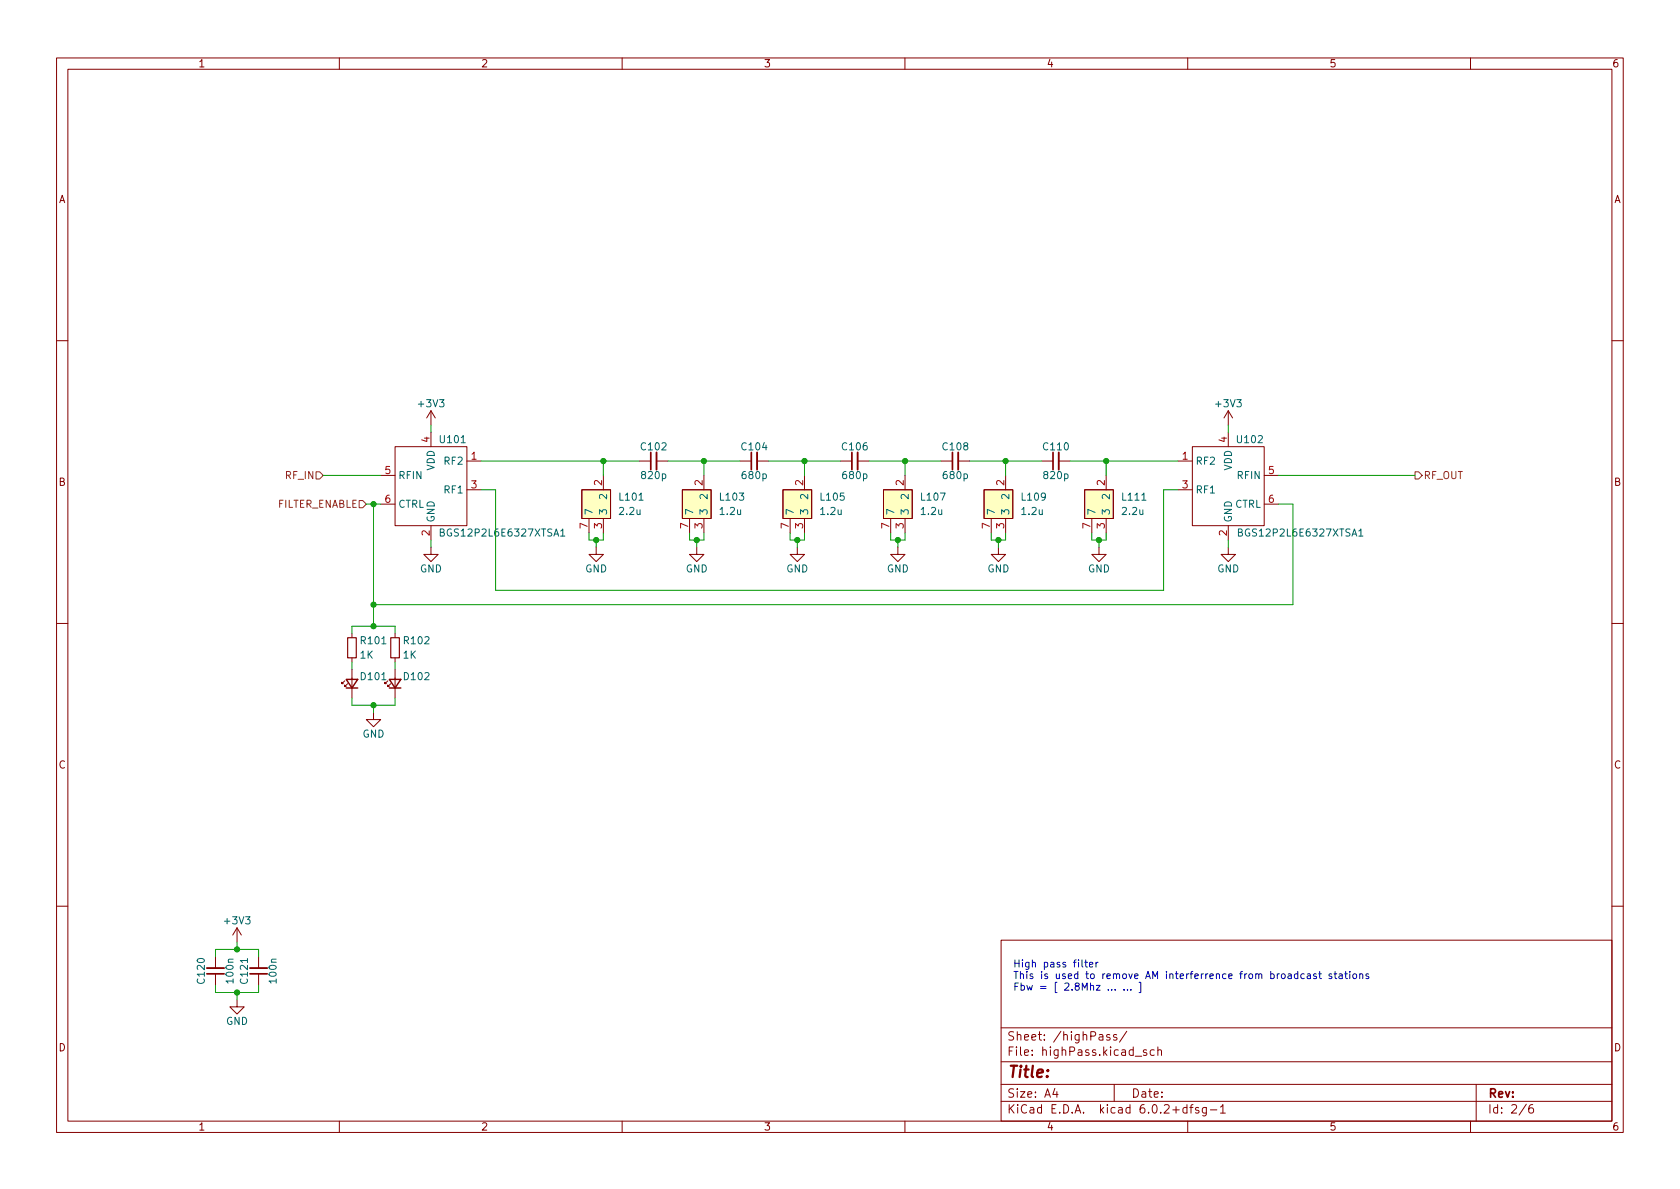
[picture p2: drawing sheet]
<svg xmlns="http://www.w3.org/2000/svg" width="297mm" height="210mm" viewBox="0 0 297 210" stroke-linecap="round" stroke-linejoin="round" font-family="sans-serif">
<g fill="none" stroke="#840000" stroke-width=".18">
<path d="M10 10.2h277v190.1h-277zM12 12.2h273v186.1h-273zM60 10.2v2M110 10.2v2M160 10.2v2M210 10.2v2M260 10.2v2M10 60.2h2M69.8 79h12.7v14h-12.7zM76.2 72.6l-.8 1.3M76.2 72.6v2.6M76.2 76.4v2.6"/>
<path d="M76.2 72.6l.8 1.3M210.8 79h12.7v14h-12.7zM217.2 72.6l-.8 1.3M217.2 72.6v2.6M217.2 76.4v2.6M217.2 72.6l.7 1.3M285 60.2h2M67.3 84.1h2.5M67.3 89.1h2.5M76.2 96.8v1.2h1.3l-1.3 1.3-1.3-1.3h1.3M76.2 93v2.5M82.5 81.5h2.6"/>
<path d="M82.5 86.6h2.6M102.9 86.6h5v5.1h-5zM104.1 91.7v2.5M105.4 96.8v1.2h1.3l-1.3 1.3-1.3-1.3h1.3M106.7 84.1v2.5M106.7 91.7v2.5M113 81.5h2.1M116.1 81.5h2M120.6 86.6h5.1v5.1h-5.1zM121.9 91.7v2.5M123.2 96.8v1.2h1.3l-1.3 1.3-1.3-1.3h1.3M124.5 84.1v2.5"/>
<path d="M124.5 91.7v2.5M130.8 81.5h2M133.9 81.5h2M138.4 86.6h5.1v5.1h-5.1zM139.7 91.7v2.5M141 96.8v1.2h1.2l-1.2 1.3-1.3-1.3h1.3M142.2 84.1v2.5M142.2 91.7v2.5M148.6 81.5h2M151.6 81.5h2.1M156.2 86.6h5.1v5.1h-5.1zM157.5 91.7v2.5"/>
<path d="M158.7 96.8v1.2h1.3l-1.3 1.3-1.2-1.3h1.2M160 84.1v2.5M160 91.7v2.5M166.4 81.5h2M169.4 81.5h2M174 86.6h5.1v5.1h-5.1zM175.3 91.7v2.5M176.5 96.8v1.2h1.3l-1.3 1.3-1.2-1.3h1.2M177.8 84.1v2.5M177.8 91.7v2.5M184.1 81.5h2.1M187.2 81.5h2"/>
<path d="M191.8 86.6h5v5.1h-5zM193 91.7v2.5M194.3 96.8v1.2h1.3l-1.3 1.3-1.3-1.3h1.3M195.6 84.1v2.5M195.6 91.7v2.5M208.3 81.5h2.5M208.3 86.6h2.5M217.2 96.8v1.2h1.2l-1.2 1.3-1.3-1.3h1.3M217.2 93v2.5M223.5 84.1h2.6M223.5 89.1h2.6M10 110.2h2"/>
<path d="M62.2 112v.8M62.2 116.3v.8M62.2 118.4v5M69.8 112v.8M69.8 116.3v.8M69.8 118.4v5M285 110.2h2M61 120.4l-.5 .5v-.3v.3h.2M61.5 120.9l-.5 .5v-.2v.2h.2M66 126v1.2h1.3l-1.3 1.3-1.2-1.3h1.2M68.6 120.4l-.5 .5v-.3v.3h.2M69.1 120.9l-.5 .5v-.2v.2h.2"/>
<path d="M10 160.2h2M38.1 169.2v2M38.1 172.2v2M41.9 176.8v1.2h1.3l-1.3 1.3-1.3-1.3h1.3M41.9 164.1l-.8 1.2M41.9 164.1v2.5M41.9 164.1l.8 1.2M45.7 169.2v2M45.7 172.2v2M177 166.3h108v32h-108zM285 160.2h2M60 198.3v2"/>
<path d="M110 198.3v2M160 198.3v2M177 194.8h108M177 191.8h108M177 187.8h108M177 181.8h108M186.5 192.5l-.4 1h1M186.9 193v1M196.2 183l-.3-.1-.3 .2 .1 .3 .5 .1v.4h-.6M197 191.8v3M197.4 183l-.3-.1-.2 .2v.3l.5 .1v.4h-.5M199.2 182.4l-1.3 1.9"/>
<path d="M200.7 186.8h1.2M202.7 185.7l-.3-.1-.3 .2 .1 .3 .5 .1v.4h-.6M204.1 185.7l-.5-.1-.2 .3v.4l.1 .3h.6M204.7 185.8l.2-.2 .4 .1 .1 .9M204.7 185.1v1.5M209.9 195.9l-.5-.1-.3 .3v.4l.2 .3h.6M209.9 195.3v1.5M210 198.3v2M210.4 195.8h.5M210.9 195.3l-.3 .2v1.3M211.9 195.9l-.3-.1-.2 .2v.3l.5 .1v.4h-.5M213.3 195.8v1.2l-.3 .3h-.4"/>
<path d="M213.3 195.9l-.4-.1-.3 .3v.4l.1 .3h.6M214 196.3h1.1M215.8 195.8l.4-.5v1.5M215.8 196.8h.8M260 198.3v2M261 191.8v6.5M269.9 195.3l-1.3 1.9M271 195.3a.6 .6 0 0 0-.7 .7v.5l.1 .3h.5l.2-.1 .1-.5-.2-.2-.4-.1-.3 .3"/>
</g>
<path d="M61.2 120.1h2l-1 1.6zM61.2 121.7h2M68.8 120.1h2.1l-1.1 1.6zM68.8 121.7h2.1" fill="none" stroke="#840000" stroke-width=".25"/>
<path d="M116.1 80v3.1M133.9 80v3.1M151.6 80v3.1M169.4 80v3.1M187.2 80v3.1M36.6 171.2h3M44.2 171.2h3" fill="none" stroke="#840000" stroke-width=".33"/>
<path d="M115.1 80v3.1M132.8 80v3.1M150.6 80v3.1M168.4 80v3.1M186.2 80v3.1M36.6 172.2h3M44.2 172.2h3" fill="none" stroke="#840000" stroke-width=".3"/>
<path d="M61.5 112.8h1.5v3.5h-1.5zM69.1 112.8h1.5v3.5h-1.5z" fill="none" stroke="#840000" stroke-width=".2"/>
<g fill="#ffffc2" stroke="#ffffc2" stroke-width=".18">
<path d="M138.4 86.6h5.1v5.1h-5.1z"/>
<path d="M174 86.6h5.1v5.1h-5.1z"/>
<path d="M120.6 86.6h5.1v5.1h-5.1z"/>
<path d="M102.9 86.6h5v5.1h-5z"/>
<path d="M191.8 86.6h5v5.1h-5z"/>
<path d="M156.2 86.6h5.1v5.1h-5.1z"/>
</g>
<path d="M77.9 94.1h.5l.1-.2v-.2l-.6-.2v1.3h.4l.2-.1 .1-.3-.3-.3M99.1 93.9l.4-.4v1.3M99.1 94.8h.8M219 94.1h.5l.1-.2v-.2l-.6-.2v1.3h.4l.2-.1 .1-.3-.3-.3M240.3 93.9l.3-.4v1.3M240.3 94.8h.7" fill="none" stroke="#006464" stroke-width=".18"/>
<path d="M55.9 83.4h.6l.6 .7-.6 .6h-.6zM63.5 88.5h.6l.7 .6-.7 .7h-.6zM250.2 83.4h.6l.7 .7-.7 .6h-.6z" fill="none" stroke="#725600" stroke-width=".18"/>
<g fill="none" stroke="#0000c2" stroke-width=".18">
<path d="M191.3 169.7v1.1l.2 .2M191.8 170.2h.5M192 169.7v1.1l.3 .2M192.6 170.6l.6-.1v-.3h-.4l-.2 .1 .1 .6h.5M193.8 170.2v.8M194.1 170.2l-.3 .2M197.2 175v.1M198.7 175v.1M199.3 175v.1M200 175v.1M201.4 173.7h.3v1.8h-.3M230.6 172.3l-.4-.1-.2 .2 .1 .6h.5"/>
<path d="M231.2 172.3h.4l.1 .8M231.7 172.5l-.4 .1-.2 .2 .2 .3 .4-.1M232.7 172.3l-.3-.1-.2 .2 .1 .2 .4 .1v.3h-.5M233.2 172.2h.4M233.3 171.8v1.1l.3 .2M235.4 172.3l-.3-.1-.1 .2v.2l.4 .1v.3h-.4M235.9 172.2h.5M236.1 171.8v1.1l.3 .2M236.8 172.3h.5v.8M237.3 172.5l-.4 .1-.2 .2 .2 .3 .4-.1M237.7 172.2h.5M237.9 171.8v1.1l.3 .2"/>
<path d="M238.7 171.8v.1M238.7 172.2v.9M239.3 172.3l.3-.1 .3 .2v.4l-.3 .3-.3-.1-.1-.2zM240.4 172.3l.2-.1 .3 .1 .1 .8M240.4 172.2v.9M242 172.3l-.3-.1-.2 .2 .1 .2 .4 .1v.3h-.5"/>
</g>
<g fill="none" stroke="#009600" stroke-width=".18">
<path d="M76.2 75.2v1.2M217.2 75.2v1.2M57.1 84.1h10.2M64.8 89.1h2.5M66 89.1v21.6M76.2 95.5v1.3M85.1 81.5h27.9M85.1 86.6h2.5v17.8h118.1v-17.8h2.6M104.1 94.2v1.3h2.6v-1.3M105.4 95.5v1.3M106.7 81.5v2.6M118.1 81.5h12.7"/>
<path d="M121.9 94.2v1.3h2.6v-1.3M123.2 95.5v1.3M124.5 81.5v2.6M135.9 81.5h12.7M139.7 94.2v1.3h2.5v-1.3M141 95.5v1.3M142.2 81.5v2.6M153.7 81.5h12.7M157.5 94.2v1.3h2.5v-1.3M158.7 95.5v1.3M160 81.5v2.6M171.4 81.5h12.7"/>
<path d="M175.3 94.2v1.3h2.5v-1.3M176.5 95.5v1.3M177.8 81.5v2.6M189.2 81.5h19.1M193 94.2v1.3h2.6v-1.3M194.3 95.5v1.3M195.6 81.5v2.6M217.2 95.5v1.3M226.1 89.1h2.5v17.8h-162.6M226.1 84.1h24.1M62.2 112v-1.3h7.6v1.3M62.2 117.1v1.3"/>
<path d="M69.8 117.1v1.3M62.2 123.4v1.3h7.6v-1.3M66 124.7v1.3M38.1 169.2v-1.3h7.6v1.3M38.1 174.2v1.3h7.6v-1.3M41.9 166.6v1.3M41.9 175.5v1.3"/>
</g>
<g fill="#009600" stroke="#009600" stroke-width=".18">
<circle cx="158.7" cy="95.5" r=".46"/>
<circle cx="105.4" cy="95.5" r=".46"/>
<circle cx="160" cy="81.5" r=".46"/>
<circle cx="124.5" cy="81.5" r=".46"/>
<circle cx="106.7" cy="81.5" r=".46"/>
<circle cx="141" cy="95.5" r=".46"/>
<circle cx="142.2" cy="81.5" r=".46"/>
<circle cx="123.2" cy="95.5" r=".46"/>
<circle cx="177.8" cy="81.5" r=".46"/>
<circle cx="195.6" cy="81.5" r=".46"/>
<circle cx="176.5" cy="95.5" r=".46"/>
<circle cx="194.3" cy="95.5" r=".46"/>
<circle cx="66" cy="89.1" r=".46"/>
<circle cx="66" cy="110.7" r=".46"/>
<circle cx="66" cy="106.9" r=".46"/>
<circle cx="66" cy="124.7" r=".46"/>
<circle cx="41.9" cy="175.5" r=".46"/>
<circle cx="41.9" cy="167.9" r=".46"/>
</g>
<text font-size="2.8" fill="#840000" x="178" y="190.6">Title:</text>
<g font-size="2.1" fill="#840000">
<text x="178" y="184">Sheet: /highPass/</text>
<text x="178" y="186.7">File: highPass.kicad_sch</text>
<text x="178" y="196.9">KiCad E.D.A. kicad 6.0.2+dfsg-1</text>
<text x="178" y="194.1">Size: A4</text>
<text x="200" y="194.1">Date:</text>
<text x="263" y="194.1">Rev:</text>
<text x="263" y="196.9">Id: 2/6</text>
</g>
<g font-size="1.8" fill="#840000">
<text x="35" y="11.9">1</text>
<text x="85" y="11.9">2</text>
<text x="135" y="11.9">3</text>
<text x="185" y="11.9">4</text>
<text x="235" y="11.9">5</text>
<text x="285" y="11.9">6</text>
<text x="10.3" y="35.9">A</text>
<text x="285.3" y="35.9">A</text>
<text x="10.3" y="85.9">B</text>
<text x="285.3" y="85.9">B</text>
<text x="10.3" y="135.9">C</text>
<text x="285.3" y="135.9">C</text>
<text x="10.3" y="185.9">D</text>
<text x="285.3" y="185.9">D</text>
<text x="35" y="199.9">1</text>
<text x="85" y="199.9">2</text>
<text x="135" y="199.9">3</text>
<text x="185" y="199.9">4</text>
<text x="235" y="199.9">5</text>
<text x="285" y="199.9">6</text>
</g>
<g font-size="1.8" fill="#006464">
<text x="74.1" y="72">+3V3</text>
<text x="215.1" y="72">+3V3</text>
<text x="76.8" y="83.2" transform="rotate(-90 76.8 83.2)">VDD</text>
<text x="77.9" y="78.4">U101</text>
<text x="78.7" y="82.2">RF2</text>
<text x="113.5" y="79.6">C102</text>
<text x="131.2" y="79.6">C104</text>
<text x="149" y="79.6">C106</text>
<text x="166.8" y="79.6">C108</text>
<text x="184.6" y="79.6">C110</text>
<text x="211.3" y="82.2">RF2</text>
<text x="217.8" y="83.2" transform="rotate(-90 217.8 83.2)">VDD</text>
<text x="218.8" y="78.4">U102</text>
<text x="70.4" y="84.7">RFIN</text>
<text x="70.4" y="89.8">CTRL</text>
<text x="78.7" y="87.2">RF1</text>
<text x="107.3" y="88.1" transform="rotate(-90 107.3 88.1)">2</text>
<text x="109.6" y="88.5">L101</text>
<text x="113.6" y="84.7">820p</text>
<text x="125.1" y="88.1" transform="rotate(-90 125.1 88.1)">2</text>
<text x="127.4" y="88.5">L103</text>
<text x="131.3" y="84.7">680p</text>
<text x="142.9" y="88.1" transform="rotate(-90 142.9 88.1)">2</text>
<text x="145.2" y="88.5">L105</text>
<text x="149.1" y="84.7">680p</text>
<text x="160.7" y="88.1" transform="rotate(-90 160.7 88.1)">2</text>
<text x="163" y="88.5">L107</text>
<text x="166.9" y="84.7">680p</text>
<text x="178.4" y="88.1" transform="rotate(-90 178.4 88.1)">2</text>
<text x="180.7" y="88.5">L109</text>
<text x="184.7" y="84.7">820p</text>
<text x="196.2" y="88.1" transform="rotate(-90 196.2 88.1)">2</text>
<text x="198.5" y="88.5">L111</text>
<text x="211.3" y="87.2">RF1</text>
<text x="218.3" y="89.8">CTRL</text>
<text x="218.9" y="84.7">RFIN</text>
<text x="76.8" y="92.5" transform="rotate(-90 76.8 92.5)">GND</text>
<text x="78.4" y="94.9">BGS12P2L6E6327XTSA1</text>
<text x="104.8" y="91.2" transform="rotate(-90 104.8 91.2)">7</text>
<text x="107.3" y="91.2" transform="rotate(-90 107.3 91.2)">3</text>
<text x="109.6" y="91.1">2.2u</text>
<text x="122.6" y="91.2" transform="rotate(-90 122.6 91.2)">7</text>
<text x="125.1" y="91.2" transform="rotate(-90 125.1 91.2)">3</text>
<text x="127.4" y="91.1">1.2u</text>
<text x="140.3" y="91.2" transform="rotate(-90 140.3 91.2)">7</text>
<text x="142.9" y="91.2" transform="rotate(-90 142.9 91.2)">3</text>
<text x="145.2" y="91.1">1.2u</text>
<text x="158.1" y="91.2" transform="rotate(-90 158.1 91.2)">7</text>
<text x="160.7" y="91.2" transform="rotate(-90 160.7 91.2)">3</text>
<text x="163" y="91.1">1.2u</text>
<text x="175.9" y="91.2" transform="rotate(-90 175.9 91.2)">7</text>
<text x="178.4" y="91.2" transform="rotate(-90 178.4 91.2)">3</text>
<text x="180.7" y="91.1">1.2u</text>
<text x="193.7" y="91.2" transform="rotate(-90 193.7 91.2)">7</text>
<text x="196.2" y="91.2" transform="rotate(-90 196.2 91.2)">3</text>
<text x="198.5" y="91.1">2.2u</text>
<text x="217.8" y="92.5" transform="rotate(-90 217.8 92.5)">GND</text>
<text x="219.5" y="94.9">BGS12P2L6E6327XTSA1</text>
<text x="74.2" y="101.2">GND</text>
<text x="103.4" y="101.2">GND</text>
<text x="121.2" y="101.2">GND</text>
<text x="139" y="101.2">GND</text>
<text x="156.8" y="101.2">GND</text>
<text x="174.6" y="101.2">GND</text>
<text x="192.3" y="101.2">GND</text>
<text x="215.2" y="101.2">GND</text>
<text x="63.9" y="113.9">R101</text>
<text x="71.5" y="113.9">R102</text>
<text x="63.7" y="116.5">1K</text>
<text x="71.3" y="116.5">1K</text>
<text x="63.9" y="120.3">D101</text>
<text x="71.5" y="120.3">D102</text>
<text x="64.1" y="130.4">GND</text>
<text x="39.8" y="163.4">+3V3</text>
<text x="36.2" y="173.8" transform="rotate(-90 36.2 173.8)">C120</text>
<text x="41.3" y="173.7" transform="rotate(-90 41.3 173.7)">100n</text>
<text x="43.8" y="173.8" transform="rotate(-90 43.8 173.8)">C121</text>
<text x="48.9" y="173.7" transform="rotate(-90 48.9 173.7)">100n</text>
<text x="39.9" y="181.2">GND</text>
</g>
<g font-size="1.8" fill="#a90000">
<text x="68.1" y="83.8">5</text>
<text x="75.9" y="78.2" transform="rotate(-90 75.9 78.2)">4</text>
<text x="83.3" y="81.3">1</text>
<text x="209.1" y="81.3">1</text>
<text x="216.9" y="78.2" transform="rotate(-90 216.9 78.2)">4</text>
<text x="224.3" y="83.8">5</text>
<text x="68.1" y="88.9">6</text>
<text x="83.3" y="86.4">3</text>
<text x="106.4" y="85.8" transform="rotate(-90 106.4 85.8)">2</text>
<text x="124.2" y="85.8" transform="rotate(-90 124.2 85.8)">2</text>
<text x="142" y="85.8" transform="rotate(-90 142 85.8)">2</text>
<text x="159.8" y="85.8" transform="rotate(-90 159.8 85.8)">2</text>
<text x="177.5" y="85.8" transform="rotate(-90 177.5 85.8)">2</text>
<text x="195.3" y="85.8" transform="rotate(-90 195.3 85.8)">2</text>
<text x="209.1" y="86.4">3</text>
<text x="224.3" y="88.9">6</text>
<text x="75.9" y="94.7" transform="rotate(-90 75.9 94.7)">2</text>
<text x="103.9" y="93.5" transform="rotate(-90 103.9 93.5)">7</text>
<text x="106.4" y="93.5" transform="rotate(-90 106.4 93.5)">3</text>
<text x="121.7" y="93.5" transform="rotate(-90 121.7 93.5)">7</text>
<text x="124.2" y="93.5" transform="rotate(-90 124.2 93.5)">3</text>
<text x="139.4" y="93.5" transform="rotate(-90 139.4 93.5)">7</text>
<text x="142" y="93.5" transform="rotate(-90 142 93.5)">3</text>
<text x="157.2" y="93.5" transform="rotate(-90 157.2 93.5)">7</text>
<text x="159.8" y="93.5" transform="rotate(-90 159.8 93.5)">3</text>
<text x="175" y="93.5" transform="rotate(-90 175 93.5)">7</text>
<text x="177.5" y="93.5" transform="rotate(-90 177.5 93.5)">3</text>
<text x="192.8" y="93.5" transform="rotate(-90 192.8 93.5)">7</text>
<text x="195.3" y="93.5" transform="rotate(-90 195.3 93.5)">3</text>
<text x="216.9" y="94.7" transform="rotate(-90 216.9 94.7)">2</text>
</g>
<g font-size="1.8" fill="#725600">
<text x="48.9" y="89.8">FILTER_ENABLE</text>
<text x="50.6" y="84.7">RF_IN</text>
<text x="251.7" y="84.7">RF_OUT</text>
</g>
<g font-size="1.8" fill="#0000c2">
<text x="179.1" y="171.1">High pass filter</text>
<text x="179.1" y="173.1">This is used to remove AM interferrence from broadcast stations</text>
<text x="179.1" y="175.2">Fbw = [ 2.8Mhz ... ... ]</text>
</g>
</svg>
